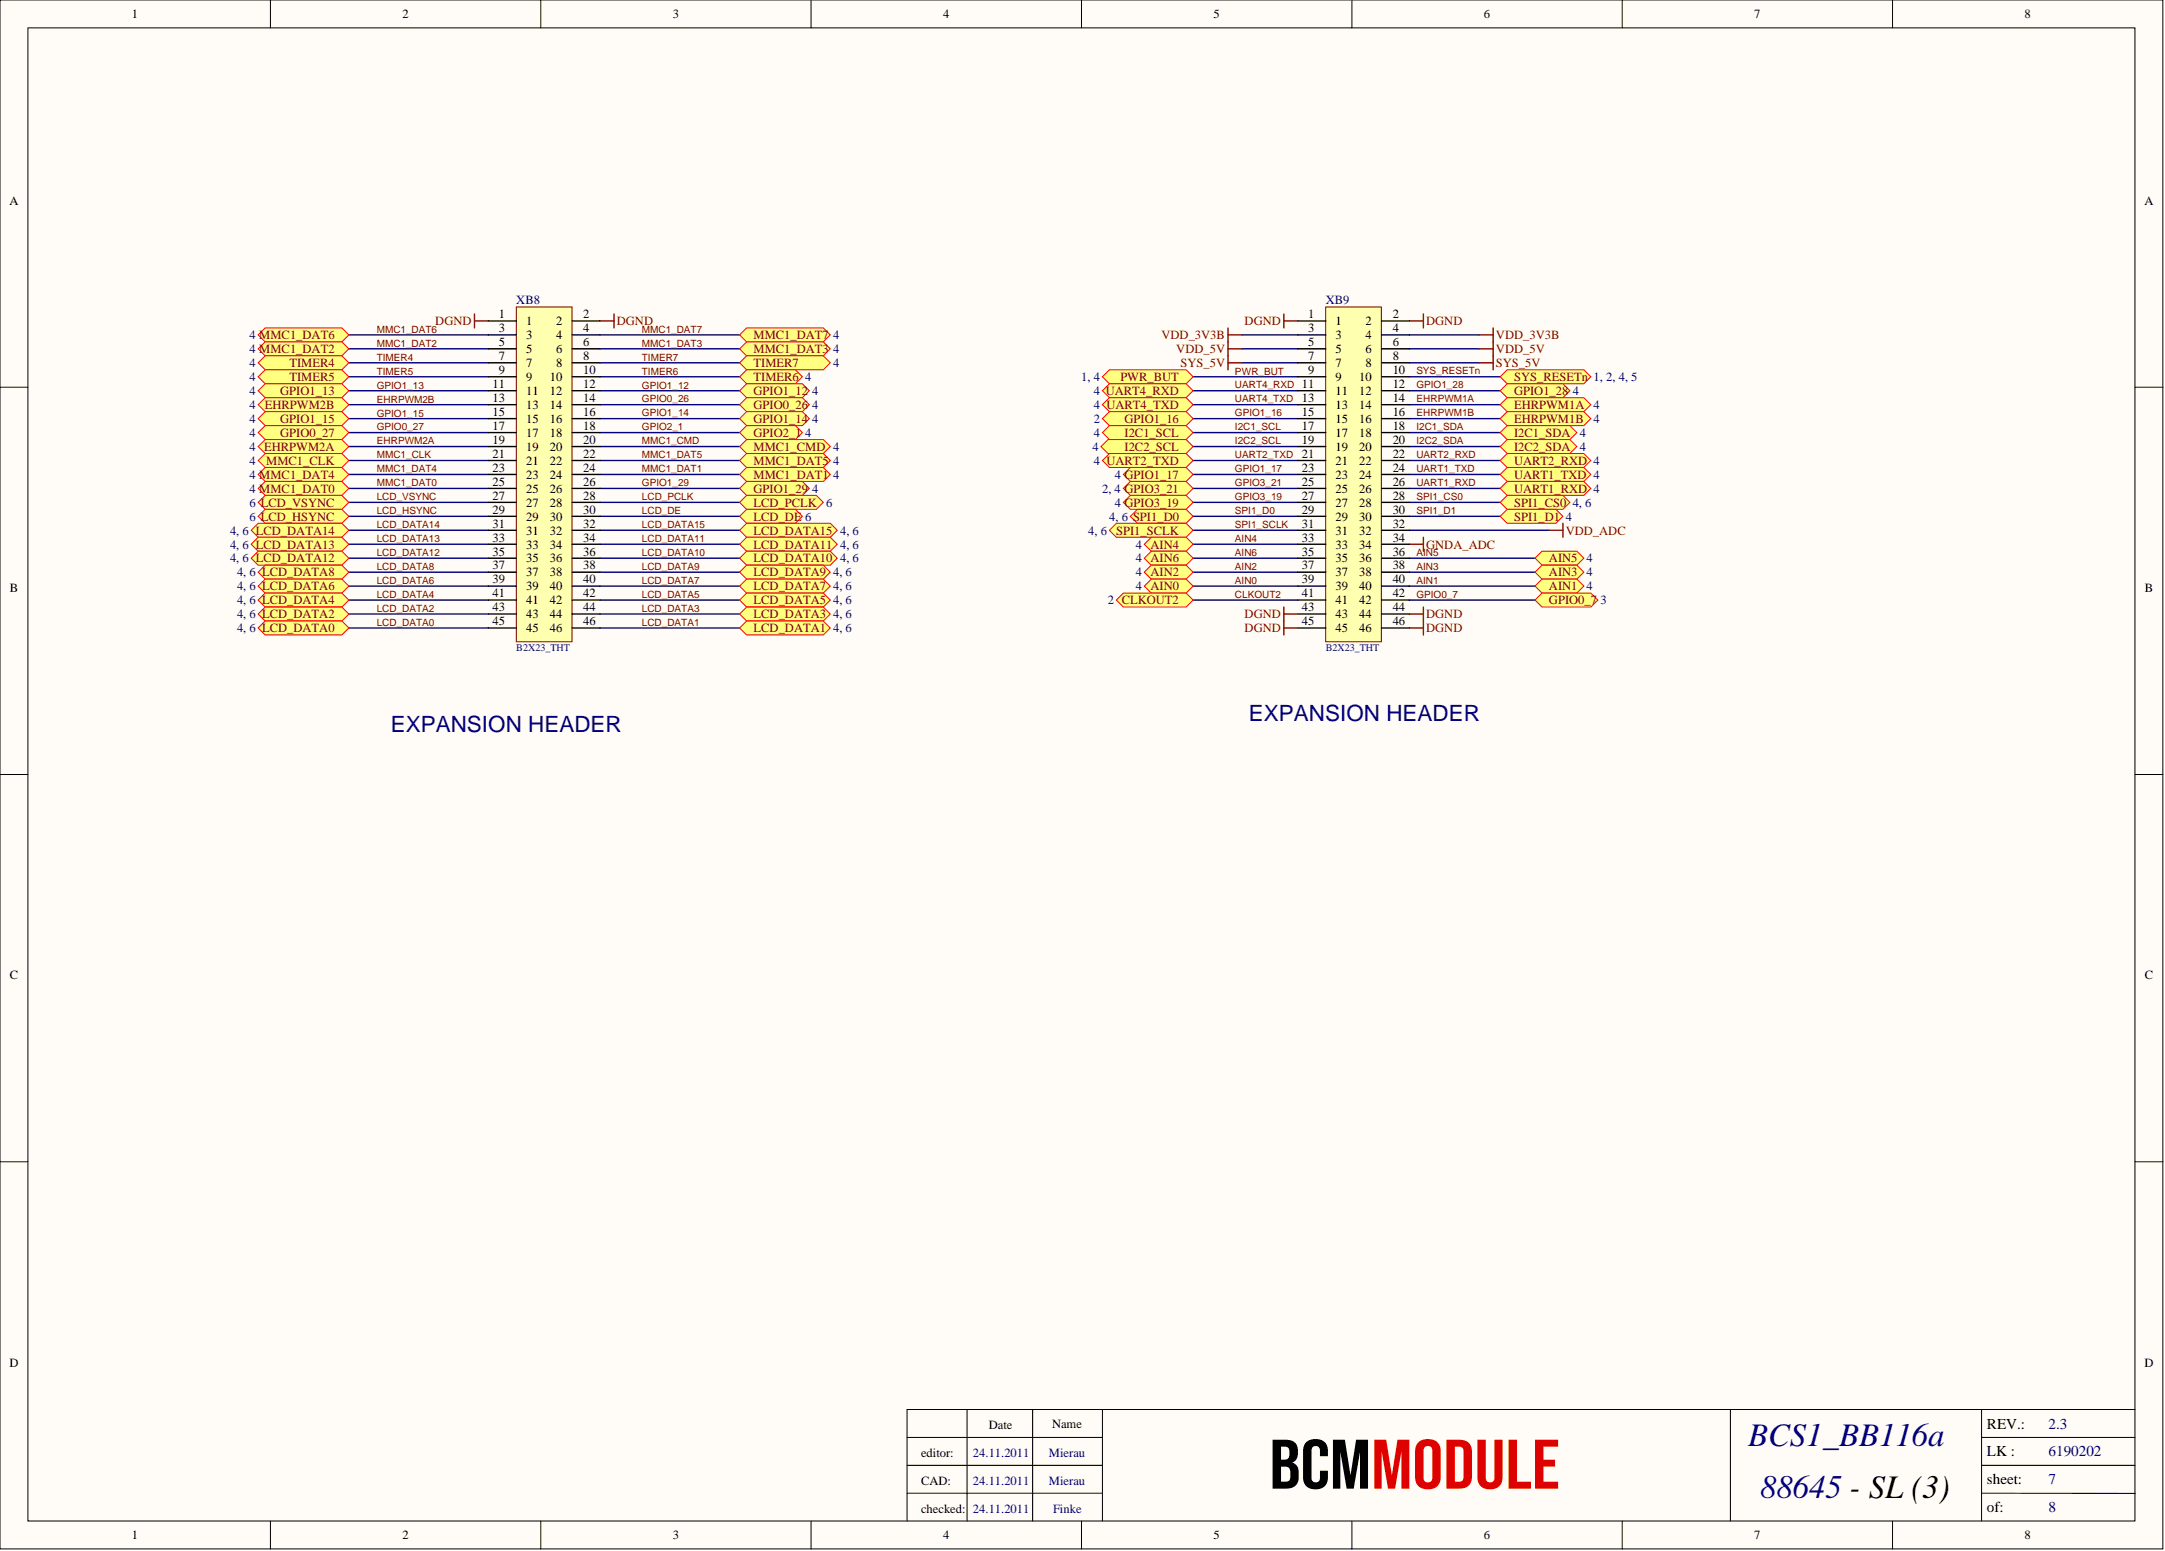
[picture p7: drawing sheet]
<svg xmlns="http://www.w3.org/2000/svg" width="393mm" height="282mm" viewBox="0 0 393 282" stroke-linecap="round" stroke-linejoin="round" font-family="sans-serif">
<g fill="#fffcf8" stroke="#000" stroke-width=".18">
<path d="M0 0h393v281.5h-393z"/>
<path d="M5.1 5.1h382.8v271.3h-382.8z"/>
</g>
<g fill="none" stroke="#000" stroke-width=".18">
<path d="M49.1 0v5.1M98.2 0v5.1M147.4 0v5.1M196.5 0v5.1M245.6 0v5.1M294.7 0v5.1M343.8 0v5.1M0 70.4h5.1M387.9 70.4h5.1M0 140.8h5.1M387.9 140.8h5.1M0 211.1h5.1"/>
<path d="M387.9 211.1h5.1M175.7 256.2v20.2M187.6 256.2v20.2M200.3 256.2v20.2M314.4 256.2v20.2M360 256.2v20.2M387.9 256.2h-223.1v20.2M49.1 276.4v5.1M98.2 276.4v5.1M147.4 276.4v5.1M164.8 271.4h35.5M164.8 261.2h35.5"/>
<path d="M164.8 266.3h35.5M196.5 276.4v5.1M245.6 276.4v5.1M294.7 276.4v5.1M343.8 276.4v5.1M360 271.4h28M360 261.2h27.9M360 266.3h27.9"/>
</g>
<g fill="none" stroke="#000080" stroke-width=".25">
<path d="M63.4 63.4h25.3M63.4 68.5h25.3M63.4 76.1h25.3M63.4 78.6h25.3M63.4 73.5h25.3M63.4 60.9h25.3M63.4 65.9h25.3M63.4 71h25.3M109 63.4h25.4M109 68.5h25.4M109 76.1h25.4M109 78.6h25.4"/>
<path d="M109 73.5h25.4M109 60.9h25.4M109 65.9h25.4M109 71h25.4M216.8 68.5h19M216.8 71h19M216.8 76.1h19M216.8 78.6h19M216.8 73.5h19M225.6 60.9h10.2M225.6 63.4h10.2M225.6 65.9h10.2"/>
<path d="M256.1 60.9h12.6M256.1 63.4h12.6M256.1 65.9h12.6M256.1 73.5h16.5M256.1 68.5h16.5M256.1 71h16.5M256.1 76.1h16.5M256.1 78.6h16.5M63.4 81.2h25.3M63.4 83.7h25.3M63.4 86.2h25.3M63.4 88.8h25.3"/>
<path d="M63.4 91.3h25.3M63.4 93.8h25.3M63.4 96.4h25.3M63.4 98.9h25.3M109 81.2h25.4M109 83.7h25.4M109 86.2h25.4M109 88.8h25.4M109 91.3h25.4M109 93.8h25.4M109 96.4h25.4M109 98.9h25.4"/>
<path d="M216.8 81.2h19M216.8 83.7h19M216.8 86.2h19M216.8 88.8h19M216.8 91.3h19M216.8 93.8h19M216.8 96.4h19M216.8 98.9h19M256.1 96.4h25.3M256.1 81.2h16.5M256.1 83.7h16.5M256.1 86.2h16.5"/>
<path d="M256.1 88.8h16.5M256.1 91.3h16.5M256.1 93.8h16.5M63.4 101.4h25.3M63.4 104h25.3M63.4 106.5h25.3M63.4 109.1h25.3M63.4 111.6h25.3M63.4 114.1h25.3M109 101.4h25.4M109 104h25.4M109 106.5h25.4"/>
<path d="M109 109.1h25.4M109 111.6h25.4M109 114.1h25.4M216.8 101.4h19M216.8 104h19M216.8 106.5h19M216.8 109.1h19M256.1 101.4h22.8M256.1 104h22.8M256.1 106.5h22.8M256.1 109.1h22.8"/>
</g>
<path d="M223.1 59.6v7.6M271.3 59.6v7.6M223.1 63.4h2.5M223.1 65.9h2.5M223.1 60.9h2.5M268.7 63.4h2.6M268.7 65.9h2.6M268.7 60.9h2.6M281.4 96.4h2.6M284 95.1v2.5" fill="none" stroke="#800000" stroke-width=".25"/>
<g fill="#ffff80" stroke="#f00" stroke-width=".18">
<path d="M48.2 59.6h13.9l1.3 1.3-1.3 1.2h-13.9l-1.3-1.2z" fill-rule="evenodd"/>
<path d="M48.2 62.1h13.9l1.3 1.3-1.3 1.3h-13.9l-1.3-1.3z" fill-rule="evenodd"/>
<path d="M48.2 64.7h13.9l1.3 1.2-1.3 1.3h-13.9l-1.3-1.3z" fill-rule="evenodd"/>
<path d="M48.2 67.2h13.9l1.3 1.3-1.3 1.2h-13.9l-1.3-1.2z" fill-rule="evenodd"/>
<path d="M48.2 69.7h13.9l1.3 1.3-1.3 1.3h-13.9l-1.3-1.3z" fill-rule="evenodd"/>
<path d="M48.2 72.3h13.9l1.3 1.2-1.3 1.3h-13.9l-1.3-1.3z" fill-rule="evenodd"/>
<path d="M48.2 74.8h13.9l1.3 1.3-1.3 1.2h-13.9l-1.3-1.2z" fill-rule="evenodd"/>
<path d="M48.2 77.3h13.9l1.3 1.3-1.3 1.3h-13.9l-1.3-1.3z" fill-rule="evenodd"/>
<path d="M48.2 79.9h13.9l1.3 1.3-1.3 1.2h-13.9l-1.3-1.2z" fill-rule="evenodd"/>
<path d="M48.2 82.4h13.9l1.3 1.3-1.3 1.3h-13.9l-1.3-1.3z" fill-rule="evenodd"/>
<path d="M48.2 85h13.9l1.3 1.2-1.3 1.3h-13.9l-1.3-1.3z" fill-rule="evenodd"/>
<path d="M48.2 87.5h13.9l1.3 1.3-1.3 1.2h-13.9l-1.3-1.2z" fill-rule="evenodd"/>
<path d="M48.2 90h13.9l1.3 1.3-1.3 1.3h-13.9l-1.3-1.3z" fill-rule="evenodd"/>
<path d="M48.2 92.6h13.9l1.3 1.2-1.3 1.3h-13.9l-1.3-1.3z" fill-rule="evenodd"/>
<path d="M46.9 95.1h15.2l1.3 1.3-1.3 1.2h-15.2l-1.3-1.2z" fill-rule="evenodd"/>
<path d="M46.9 97.6h15.2l1.3 1.3-1.3 1.3h-15.2l-1.3-1.3z" fill-rule="evenodd"/>
<path d="M46.9 100.2h15.2l1.3 1.2-1.3 1.3h-15.2l-1.3-1.3z" fill-rule="evenodd"/>
<path d="M48.2 102.7h13.9l1.3 1.3-1.3 1.2h-13.9l-1.3-1.2z" fill-rule="evenodd"/>
<path d="M48.2 105.2h13.9l1.3 1.3-1.3 1.3h-13.9l-1.3-1.3z" fill-rule="evenodd"/>
<path d="M48.2 107.8h13.9l1.3 1.3-1.3 1.2h-13.9l-1.3-1.2z" fill-rule="evenodd"/>
<path d="M48.2 110.3h13.9l1.3 1.3-1.3 1.3h-13.9l-1.3-1.3z" fill-rule="evenodd"/>
<path d="M48.2 112.9h13.9l1.3 1.2-1.3 1.3h-13.9l-1.3-1.3z" fill-rule="evenodd"/>
<path d="M135.6 59.6h14l1.3 1.3-1.3 1.2h-14l-1.2-1.2z" fill-rule="evenodd"/>
<path d="M135.6 62.1h14l1.3 1.3-1.3 1.3h-14l-1.2-1.3z" fill-rule="evenodd"/>
<path d="M135.6 64.7h14l1.3 1.2-1.3 1.3h-14l-1.2-1.3z" fill-rule="evenodd"/>
<path d="M135.6 67.2h8.9l1.3 1.3-1.3 1.2h-8.9l-1.2-1.2z" fill-rule="evenodd"/>
<path d="M135.6 69.7h10.2l1.3 1.3-1.3 1.3h-10.2l-1.2-1.3z" fill-rule="evenodd"/>
<path d="M135.6 72.3h10.2l1.3 1.2-1.3 1.3h-10.2l-1.2-1.3z" fill-rule="evenodd"/>
<path d="M135.6 74.8h10.2l1.3 1.3-1.3 1.2h-10.2l-1.2-1.2z" fill-rule="evenodd"/>
<path d="M135.6 77.3h8.9l1.3 1.3-1.3 1.3h-8.9l-1.2-1.3z" fill-rule="evenodd"/>
<path d="M135.6 79.9h14l1.3 1.3-1.3 1.2h-14l-1.2-1.2z" fill-rule="evenodd"/>
<path d="M135.6 82.4h14l1.3 1.3-1.3 1.3h-14l-1.2-1.3z" fill-rule="evenodd"/>
<path d="M135.6 85h14l1.3 1.2-1.3 1.3h-14l-1.2-1.3z" fill-rule="evenodd"/>
<path d="M135.6 87.5h10.2l1.3 1.3-1.3 1.2h-10.2l-1.2-1.2z" fill-rule="evenodd"/>
<path d="M135.6 90h12.7l1.3 1.3-1.3 1.3h-12.7l-1.2-1.3z" fill-rule="evenodd"/>
<path d="M135.6 92.6h8.9l1.3 1.2-1.3 1.3h-8.9l-1.2-1.3z" fill-rule="evenodd"/>
<path d="M135.6 95.1h15.3l1.2 1.3-1.2 1.2h-15.3l-1.2-1.2z" fill-rule="evenodd"/>
<path d="M135.6 97.6h15.3l1.2 1.3-1.2 1.3h-15.3l-1.2-1.3z" fill-rule="evenodd"/>
<path d="M135.6 100.2h15.3l1.2 1.2-1.2 1.3h-15.3l-1.2-1.3z" fill-rule="evenodd"/>
<path d="M135.6 102.7h14l1.3 1.3-1.3 1.2h-14l-1.2-1.2z" fill-rule="evenodd"/>
<path d="M135.6 105.2h14l1.3 1.3-1.3 1.3h-14l-1.2-1.3z" fill-rule="evenodd"/>
<path d="M135.6 107.8h14l1.3 1.3-1.3 1.2h-14l-1.2-1.2z" fill-rule="evenodd"/>
<path d="M135.6 110.3h14l1.3 1.3-1.3 1.3h-14l-1.2-1.3z" fill-rule="evenodd"/>
<path d="M135.6 112.9h14l1.3 1.2-1.3 1.3h-14l-1.2-1.3z" fill-rule="evenodd"/>
<path d="M201.6 67.2h13.9l1.3 1.3-1.3 1.2h-13.9l-1.3-1.2z" fill-rule="evenodd"/>
<path d="M201.6 69.7h13.9l1.3 1.3-1.3 1.3h-13.9l-1.3-1.3z" fill-rule="evenodd"/>
<path d="M201.6 72.3h13.9l1.3 1.2-1.3 1.3h-13.9l-1.3-1.3z" fill-rule="evenodd"/>
<path d="M201.6 74.8h13.9l1.3 1.3-1.3 1.2h-13.9l-1.3-1.2z" fill-rule="evenodd"/>
<path d="M201.6 77.3h13.9l1.3 1.3-1.3 1.3h-13.9l-1.3-1.3z" fill-rule="evenodd"/>
<path d="M201.3 79.9h14.2l1.3 1.3-1.3 1.2h-14.2l-1.3-1.2z" fill-rule="evenodd"/>
<path d="M201.6 82.4h13.9l1.3 1.3-1.3 1.3h-13.9l-1.3-1.3z" fill-rule="evenodd"/>
<path d="M205.4 85h10.1l1.3 1.2-1.3 1.3h-10.1l-1.3-1.3z" fill-rule="evenodd"/>
<path d="M205.4 87.5h10.1l1.3 1.3-1.3 1.2h-10.1l-1.3-1.2z" fill-rule="evenodd"/>
<path d="M205.4 90h10.1l1.3 1.3-1.3 1.3h-10.1l-1.3-1.3z" fill-rule="evenodd"/>
<path d="M206.6 92.6h8.9l1.3 1.2-1.3 1.3h-8.9l-1.2-1.3z" fill-rule="evenodd"/>
<path d="M202.8 95.1h12.7l1.3 1.3-1.3 1.2h-12.7l-1.2-1.2z" fill-rule="evenodd"/>
<path d="M209.2 97.6h6.3l1.3 1.3-1.3 1.3h-6.3l-1.3-1.3z" fill-rule="evenodd"/>
<path d="M209.2 100.2h6.3l1.3 1.2-1.3 1.3h-6.3l-1.3-1.3z" fill-rule="evenodd"/>
<path d="M209.2 102.7h6.3l1.3 1.3-1.3 1.2h-6.3l-1.3-1.2z" fill-rule="evenodd"/>
<path d="M209.2 105.2h6.3l1.3 1.3-1.3 1.3h-6.3l-1.3-1.3z" fill-rule="evenodd"/>
<path d="M204.1 107.8h11.4l1.3 1.3-1.3 1.2h-11.4l-1.3-1.2z" fill-rule="evenodd"/>
<path d="M273.8 67.2h14l1.2 1.3-1.2 1.2h-14l-1.2-1.2z" fill-rule="evenodd"/>
<path d="M273.8 69.7h10.2l1.2 1.3-1.2 1.3h-10.2l-1.2-1.3z" fill-rule="evenodd"/>
<path d="M273.8 72.3h14l1.2 1.2-1.2 1.3h-14l-1.2-1.3z" fill-rule="evenodd"/>
<path d="M273.8 74.8h14l1.2 1.3-1.2 1.2h-14l-1.2-1.2z" fill-rule="evenodd"/>
<path d="M273.8 77.3h11.4l1.3 1.3-1.3 1.3h-11.4l-1.2-1.3z" fill-rule="evenodd"/>
<path d="M273.8 79.9h11.4l1.3 1.3-1.3 1.2h-11.4l-1.2-1.2z" fill-rule="evenodd"/>
<path d="M273.8 82.4h14l1.2 1.3-1.2 1.3h-14l-1.2-1.3z" fill-rule="evenodd"/>
<path d="M273.8 85h14l1.2 1.2-1.2 1.3h-14l-1.2-1.3z" fill-rule="evenodd"/>
<path d="M273.8 87.5h14l1.2 1.3-1.2 1.2h-14l-1.2-1.2z" fill-rule="evenodd"/>
<path d="M273.8 90h10.2l1.2 1.3-1.2 1.3h-10.2l-1.2-1.3z" fill-rule="evenodd"/>
<path d="M273.8 92.6h8.9l1.3 1.2-1.3 1.3h-8.9l-1.2-1.3z" fill-rule="evenodd"/>
<path d="M280.2 100.2h6.3l1.3 1.2-1.3 1.3h-6.3l-1.3-1.3z" fill-rule="evenodd"/>
<path d="M280.2 102.7h6.3l1.3 1.3-1.3 1.2h-6.3l-1.3-1.2z" fill-rule="evenodd"/>
<path d="M280.2 105.2h6.3l1.3 1.3-1.3 1.3h-6.3l-1.3-1.3z" fill-rule="evenodd"/>
<path d="M280.2 107.8h8.8l1.3 1.3-1.3 1.2h-8.8l-1.3-1.2z" fill-rule="evenodd"/>
</g>
<g fill="none" stroke="#800000" stroke-width=".25">
<path d="M86.2 58.3h2.5M86.2 57.1v2.5M109 58.3h2.6M111.6 57.1v2.5M233.3 58.3h2.5M233.3 57.1v2.5M256.1 58.3h2.5M258.6 57.1v2.5M256.1 98.9h2.5M258.6 97.6v2.6M233.3 111.6h2.5M233.3 114.1h2.5"/>
<path d="M233.3 110.3v5.1M256.1 111.6h2.5M256.1 114.1h2.5M258.6 110.3v5.1"/>
</g>
<path d="M93.8 55.8h10.1v60.8h-10.1z" fill="#ffffb0" stroke="#800000" stroke-width=".18"/>
<g fill="none" stroke="#000" stroke-width=".25">
<path d="M88.7 58.3h5.1M103.9 58.3h5.1M88.7 60.9h5.1M88.7 63.4h5.1M88.7 65.9h5.1M88.7 68.5h5.1M88.7 71h5.1M88.7 73.5h5.1M88.7 76.1h5.1M88.7 78.6h5.1M103.9 60.9h5.1M103.9 63.4h5.1"/>
<path d="M103.9 65.9h5.1M103.9 68.5h5.1M103.9 71h5.1M103.9 73.5h5.1M103.9 76.1h5.1M103.9 78.6h5.1M88.7 81.2h5.1M88.7 83.7h5.1M88.7 86.2h5.1M88.7 88.8h5.1M88.7 91.3h5.1M88.7 93.8h5.1"/>
<path d="M88.7 96.4h5.1M88.7 98.9h5.1M103.9 81.2h5.1M103.9 83.7h5.1M103.9 86.2h5.1M103.9 88.8h5.1M103.9 91.3h5.1M103.9 93.8h5.1M103.9 96.4h5.1M103.9 98.9h5.1M88.7 101.4h5.1M88.7 104h5.1"/>
<path d="M88.7 106.5h5.1M88.7 109.1h5.1M88.7 111.6h5.1M88.7 114.1h5.1M103.9 101.4h5.1M103.9 104h5.1M103.9 106.5h5.1M103.9 109.1h5.1M103.9 111.6h5.1M103.9 114.1h5.1"/>
</g>
<path d="M240.9 55.8h10.1v60.8h-10.1z" fill="#ffffb0" stroke="#800000" stroke-width=".18"/>
<g fill="none" stroke="#000" stroke-width=".25">
<path d="M235.8 58.3h5.1M251 58.3h5.1M235.8 60.9h5.1M235.8 63.4h5.1M235.8 65.9h5.1M235.8 68.5h5.1M235.8 71h5.1M235.8 73.5h5.1M235.8 76.1h5.1M235.8 78.6h5.1M251 60.9h5.1M251 63.4h5.1"/>
<path d="M251 65.9h5.1M251 68.5h5.1M251 71h5.1M251 73.5h5.1M251 76.1h5.1M251 78.6h5.1M235.8 81.2h5.1M235.8 83.7h5.1M235.8 86.2h5.1M235.8 88.8h5.1M235.8 91.3h5.1M235.8 93.8h5.1"/>
<path d="M235.8 96.4h5.1M235.8 98.9h5.1M251 81.2h5.1M251 83.7h5.1M251 86.2h5.1M251 88.8h5.1M251 91.3h5.1M251 93.8h5.1M251 96.4h5.1M251 98.9h5.1M235.8 101.4h5.1M235.8 104h5.1"/>
<path d="M235.8 106.5h5.1M235.8 109.1h5.1M235.8 111.6h5.1M235.8 114.1h5.1M251 101.4h5.1M251 104h5.1M251 106.5h5.1M251 109.1h5.1M251 111.6h5.1M251 114.1h5.1"/>
</g>
<text font-size="12.7" x="230.6" y="270.5">BCMMODULE</text>
<g font-size="6" fill="#000080">
<text x="317.6" y="262.7">BCS1_BB116a</text>
<text x="319.8" y="272.3">88645 - SL (3)</text>
</g>
<g font-size="4.1" fill="#000080">
<text x="226.9" y="131">EXPANSION HEADER</text>
<text x="71" y="133">EXPANSION HEADER</text>
</g>
<g font-size="2.7">
<text x="361" y="259.6">REV.:</text>
<text x="361" y="269.8">sheet:</text>
<text x="361" y="264.7">LK :</text>
<text x="361" y="274.8">of:</text>
</g>
<g font-size="2.7" fill="#000080">
<text x="372.2" y="259.6">2.3</text>
<text x="372.2" y="269.8">7</text>
<text x="372.2" y="264.7">6190202</text>
<text x="372.2" y="274.8">8</text>
</g>
<g font-size="2.3">
<text x="24" y="3.3">1</text>
<text x="73.1" y="3.3">2</text>
<text x="122.2" y="3.3">3</text>
<text x="171.3" y="3.3">4</text>
<text x="220.5" y="3.3">5</text>
<text x="269.6" y="3.3">6</text>
<text x="318.7" y="3.3">7</text>
<text x="367.8" y="3.3">8</text>
<text x="1.7" y="37.2">A</text>
<text x="389.6" y="37.2">A</text>
<text x="90.6" y="57.8">1</text>
<text x="95.6" y="59.1">1</text>
<text x="101" y="59.1">2</text>
<text x="106" y="57.8">2</text>
<text x="237.7" y="57.8">1</text>
<text x="242.6" y="59.1">1</text>
<text x="248.1" y="59.1">2</text>
<text x="253" y="57.8">2</text>
<text x="90.6" y="60.4">3</text>
<text x="90.6" y="62.9">5</text>
<text x="90.6" y="65.4">7</text>
<text x="95.6" y="61.6">3</text>
<text x="95.6" y="64.2">5</text>
<text x="101" y="61.6">4</text>
<text x="101" y="64.2">6</text>
<text x="106" y="60.4">4</text>
<text x="106" y="62.9">6</text>
<text x="106" y="65.4">8</text>
<text x="237.7" y="60.4">3</text>
<text x="237.7" y="62.9">5</text>
<text x="237.7" y="65.4">7</text>
<text x="242.6" y="61.6">3</text>
<text x="242.6" y="64.2">5</text>
<text x="248.1" y="61.6">4</text>
<text x="248.1" y="64.2">6</text>
<text x="253" y="60.4">4</text>
<text x="253" y="62.9">6</text>
<text x="253" y="65.4">8</text>
<text x="89.5" y="70.5">11</text>
<text x="90.6" y="68">9</text>
<text x="95.6" y="66.7">7</text>
<text x="95.6" y="69.3">9</text>
<text x="95.6" y="71.8">11</text>
<text x="99.9" y="69.3">10</text>
<text x="99.9" y="71.8">12</text>
<text x="101" y="66.7">8</text>
<text x="106" y="68">10</text>
<text x="106" y="70.5">12</text>
<text x="236.6" y="70.5">11</text>
<text x="237.7" y="68">9</text>
<text x="242.6" y="66.7">7</text>
<text x="242.6" y="69.3">9</text>
<text x="242.6" y="71.8">11</text>
<text x="246.9" y="69.3">10</text>
<text x="246.9" y="71.8">12</text>
<text x="248.1" y="66.7">8</text>
<text x="253" y="68">10</text>
<text x="253" y="70.5">12</text>
<text x="89.5" y="73.1">13</text>
<text x="89.5" y="75.6">15</text>
<text x="95.6" y="74.3">13</text>
<text x="95.6" y="76.9">15</text>
<text x="99.9" y="74.3">14</text>
<text x="99.9" y="76.9">16</text>
<text x="106" y="73.1">14</text>
<text x="106" y="75.6">16</text>
<text x="236.6" y="73.1">13</text>
<text x="236.6" y="75.6">15</text>
<text x="242.6" y="74.3">13</text>
<text x="242.6" y="76.9">15</text>
<text x="246.9" y="74.3">14</text>
<text x="246.9" y="76.9">16</text>
<text x="253" y="73.1">14</text>
<text x="253" y="75.6">16</text>
<text x="89.5" y="78.1">17</text>
<text x="89.5" y="80.7">19</text>
<text x="89.5" y="83.2">21</text>
<text x="95.6" y="79.4">17</text>
<text x="95.6" y="81.9">19</text>
<text x="99.9" y="79.4">18</text>
<text x="99.9" y="81.9">20</text>
<text x="106" y="78.1">18</text>
<text x="106" y="80.7">20</text>
<text x="106" y="83.2">22</text>
<text x="236.6" y="78.1">17</text>
<text x="236.6" y="80.7">19</text>
<text x="236.6" y="83.2">21</text>
<text x="242.6" y="79.4">17</text>
<text x="242.6" y="81.9">19</text>
<text x="246.9" y="79.4">18</text>
<text x="246.9" y="81.9">20</text>
<text x="253" y="78.1">18</text>
<text x="253" y="80.7">20</text>
<text x="253" y="83.2">22</text>
<text x="89.5" y="85.7">23</text>
<text x="89.5" y="88.3">25</text>
<text x="95.6" y="84.5">21</text>
<text x="95.6" y="87">23</text>
<text x="95.6" y="89.5">25</text>
<text x="99.9" y="84.5">22</text>
<text x="99.9" y="87">24</text>
<text x="99.9" y="89.5">26</text>
<text x="106" y="85.7">24</text>
<text x="106" y="88.3">26</text>
<text x="236.6" y="85.7">23</text>
<text x="236.6" y="88.3">25</text>
<text x="242.6" y="84.5">21</text>
<text x="242.6" y="87">23</text>
<text x="242.6" y="89.5">25</text>
<text x="246.9" y="84.5">22</text>
<text x="246.9" y="87">24</text>
<text x="246.9" y="89.5">26</text>
<text x="253" y="85.7">24</text>
<text x="253" y="88.3">26</text>
<text x="89.5" y="90.8">27</text>
<text x="89.5" y="93.3">29</text>
<text x="89.5" y="95.9">31</text>
<text x="95.6" y="92.1">27</text>
<text x="95.6" y="94.6">29</text>
<text x="99.9" y="92.1">28</text>
<text x="99.9" y="94.6">30</text>
<text x="106" y="90.8">28</text>
<text x="106" y="93.3">30</text>
<text x="106" y="95.9">32</text>
<text x="236.6" y="90.8">27</text>
<text x="236.6" y="93.3">29</text>
<text x="236.6" y="95.9">31</text>
<text x="242.6" y="92.1">27</text>
<text x="242.6" y="94.6">29</text>
<text x="246.9" y="92.1">28</text>
<text x="246.9" y="94.6">30</text>
<text x="253" y="90.8">28</text>
<text x="253" y="93.3">30</text>
<text x="253" y="95.9">32</text>
<text x="89.5" y="98.4">33</text>
<text x="89.5" y="101">35</text>
<text x="95.6" y="97.2">31</text>
<text x="95.6" y="99.7">33</text>
<text x="99.9" y="97.2">32</text>
<text x="99.9" y="99.7">34</text>
<text x="106" y="98.4">34</text>
<text x="106" y="101">36</text>
<text x="236.6" y="98.4">33</text>
<text x="236.6" y="101">35</text>
<text x="242.6" y="97.2">31</text>
<text x="242.6" y="99.7">33</text>
<text x="246.9" y="97.2">32</text>
<text x="246.9" y="99.7">34</text>
<text x="253" y="98.4">34</text>
<text x="253" y="101">36</text>
<text x="1.8" y="107.6">B</text>
<text x="89.5" y="103.5">37</text>
<text x="89.5" y="106">39</text>
<text x="95.6" y="102.2">35</text>
<text x="95.6" y="104.8">37</text>
<text x="95.6" y="107.3">39</text>
<text x="99.9" y="102.2">36</text>
<text x="99.9" y="104.8">38</text>
<text x="99.9" y="107.3">40</text>
<text x="106" y="103.5">38</text>
<text x="106" y="106">40</text>
<text x="236.6" y="103.5">37</text>
<text x="236.6" y="106">39</text>
<text x="242.6" y="102.2">35</text>
<text x="242.6" y="104.8">37</text>
<text x="242.6" y="107.3">39</text>
<text x="246.9" y="102.2">36</text>
<text x="246.9" y="104.8">38</text>
<text x="246.9" y="107.3">40</text>
<text x="253" y="103.5">38</text>
<text x="253" y="106">40</text>
<text x="389.7" y="107.6">B</text>
<text x="89.5" y="108.6">41</text>
<text x="89.5" y="111.1">43</text>
<text x="89.5" y="113.6">45</text>
<text x="95.6" y="109.8">41</text>
<text x="95.6" y="112.4">43</text>
<text x="99.9" y="109.8">42</text>
<text x="99.9" y="112.4">44</text>
<text x="106" y="108.6">42</text>
<text x="106" y="111.1">44</text>
<text x="106" y="113.6">46</text>
<text x="236.6" y="108.6">41</text>
<text x="236.6" y="111.1">43</text>
<text x="236.6" y="113.6">45</text>
<text x="242.6" y="109.8">41</text>
<text x="242.6" y="112.4">43</text>
<text x="246.9" y="109.8">42</text>
<text x="246.9" y="112.4">44</text>
<text x="253" y="108.6">42</text>
<text x="253" y="111.1">44</text>
<text x="253" y="113.6">46</text>
<text x="95.6" y="114.9">45</text>
<text x="99.9" y="114.9">46</text>
<text x="242.6" y="114.9">45</text>
<text x="246.9" y="114.9">46</text>
<text x="1.8" y="178">C</text>
<text x="389.7" y="178">C</text>
<text x="1.7" y="248.4">D</text>
<text x="389.6" y="248.4">D</text>
<text x="179.7" y="259.7">Date</text>
<text x="191.1" y="259.5">Name</text>
<text x="167.3" y="264.8">editor:</text>
<text x="167.3" y="269.9">CAD:</text>
<text x="167.3" y="274.9">checked:</text>
<text x="24" y="279.8">1</text>
<text x="73.1" y="279.8">2</text>
<text x="122.2" y="279.8">3</text>
<text x="171.3" y="279.8">4</text>
<text x="220.5" y="279.8">5</text>
<text x="269.6" y="279.8">6</text>
<text x="318.7" y="279.8">7</text>
<text x="367.8" y="279.8">8</text>
</g>
<g font-size="2.3" fill="#800000">
<text x="79.1" y="59.1">DGND</text>
<text x="112.1" y="59.1">DGND</text>
<text x="226.1" y="59.1">DGND</text>
<text x="259.1" y="59.1">DGND</text>
<text x="136.9" y="61.6">MMC1_DAT7</text>
<text x="136.9" y="64.2">MMC1_DAT3</text>
<text x="211" y="61.6">VDD_3V3B</text>
<text x="213.7" y="64.2">VDD_5V</text>
<text x="271.8" y="64.2">VDD_5V</text>
<text x="271.8" y="61.6">VDD_3V3B</text>
<text x="50.9" y="71.8">GPIO1_13</text>
<text x="52.6" y="66.7">TIMER4</text>
<text x="52.6" y="69.3">TIMER5</text>
<text x="136.9" y="66.7">TIMER7</text>
<text x="136.9" y="69.3">TIMER6</text>
<text x="136.9" y="71.8">GPIO1_12</text>
<text x="203.5" y="69.3">PWR_BUT</text>
<text x="214.5" y="66.7">SYS_5V</text>
<text x="271.8" y="66.7">SYS_5V</text>
<text x="275.1" y="69.3">SYS_RESETn 1, 2, 4, 5</text>
<text x="275.1" y="71.8">GPIO1_28</text>
<text x="48.1" y="74.3">EHRPWM2B</text>
<text x="50.9" y="76.9">GPIO1_15</text>
<text x="136.9" y="74.3">GPIO0_26</text>
<text x="136.9" y="76.9">GPIO1_14</text>
<text x="204.3" y="76.9">GPIO1_16</text>
<text x="275.1" y="74.3">EHRPWM1A</text>
<text x="275.1" y="76.9">EHRPWM1B</text>
<text x="50.9" y="79.4">GPIO0_27</text>
<text x="136.9" y="79.4">GPIO2_1</text>
<text x="136.9" y="81.9">MMC1_CMD 4</text>
<text x="204.3" y="79.4">I2C1_SCL</text>
<text x="204.3" y="81.9">I2C2_SCL</text>
<text x="275.1" y="79.4">I2C1_SDA</text>
<text x="275.1" y="81.9">I2C2_SDA</text>
<text x="48.4" y="84.5">MMC1_CLK</text>
<text x="136.9" y="84.5">MMC1_DAT5</text>
<text x="136.9" y="87">MMC1_DAT1</text>
<text x="136.9" y="89.5">GPIO1_29</text>
<text x="275.1" y="84.5">UART2_RXD 4</text>
<text x="275.1" y="87">UART1_TXD 4</text>
<text x="275.1" y="89.5">UART1_RXD 4</text>
<text x="136.9" y="92.1">LCD_PCLK</text>
<text x="136.9" y="94.6">LCD_DE 6</text>
<text x="275.1" y="92.1">SPI1_CS0</text>
<text x="275.1" y="94.6">SPI1_D1</text>
<text x="136.9" y="97.2">LCD_DATA15</text>
<text x="136.9" y="99.7">LCD_DATA11</text>
<text x="202.8" y="97.2">SPI1_SCLK</text>
<text x="259.1" y="99.7">GNDA_ADC</text>
<text x="284.5" y="97.2">VDD_ADC</text>
<text x="136.9" y="102.2">LCD_DATA10</text>
<text x="136.9" y="104.8">LCD_DATA9</text>
<text x="136.9" y="107.3">LCD_DATA7</text>
<text x="281.4" y="102.2">AIN5</text>
<text x="281.4" y="104.8">AIN3</text>
<text x="281.4" y="107.3">AIN1</text>
<text x="136.9" y="109.8">LCD_DATA5</text>
<text x="136.9" y="112.4">LCD_DATA3</text>
<text x="226.1" y="112.4">DGND</text>
<text x="259.1" y="112.4">DGND</text>
<text x="281.4" y="109.8">GPIO0_7</text>
<text x="136.9" y="114.9">LCD_DATA1</text>
<text x="226.1" y="114.9">DGND</text>
<text x="259.1" y="114.9">DGND</text>
</g>
<g font-size="2.3" fill="#000080">
<text x="93.8" y="55.3">XB8</text>
<text x="240.9" y="55.3">XB9</text>
<text x="45.3" y="61.6">4 MMC1_DAT6</text>
<text x="45.3" y="64.2">4 MMC1_DAT2</text>
<text x="151.4" y="61.6">4</text>
<text x="151.4" y="64.2">4</text>
<text x="45.3" y="66.7">4</text>
<text x="45.3" y="69.3">4</text>
<text x="45.3" y="71.8">4</text>
<text x="146.3" y="69.3">4</text>
<text x="147.6" y="71.8">4</text>
<text x="151.4" y="66.7">4</text>
<text x="196.4" y="69.3">1, 4</text>
<text x="198.7" y="71.8">4 UART4_RXD</text>
<text x="285.7" y="71.8">4</text>
<text x="45.3" y="74.3">4</text>
<text x="45.3" y="76.9">4</text>
<text x="147.6" y="74.3">4</text>
<text x="147.6" y="76.9">4</text>
<text x="198.7" y="74.3">4 UART4_TXD</text>
<text x="198.8" y="76.9">2</text>
<text x="289.5" y="74.3">4</text>
<text x="289.5" y="76.9">4</text>
<text x="45.3" y="81.9">4 EHRPWM2A</text>
<text x="45.3" y="79.4">4</text>
<text x="146.3" y="79.4">4</text>
<text x="198.5" y="81.9">4</text>
<text x="198.7" y="79.4">4</text>
<text x="287" y="79.4">4</text>
<text x="287" y="81.9">4</text>
<text x="45.3" y="84.5">4</text>
<text x="45.3" y="87">4 MMC1_DAT4</text>
<text x="45.3" y="89.5">4 MMC1_DAT0</text>
<text x="147.6" y="89.5">4</text>
<text x="151.4" y="84.5">4</text>
<text x="151.4" y="87">4</text>
<text x="198.7" y="84.5">4 UART2_TXD</text>
<text x="200.2" y="89.5">2, 4 GPIO3_21</text>
<text x="202.5" y="87">4 GPIO1_17</text>
<text x="45.3" y="92.1">6 LCD_VSYNC</text>
<text x="45.3" y="94.6">6 LCD_HSYNC</text>
<text x="150.1" y="92.1">6</text>
<text x="201.5" y="94.6">4, 6 SPI1_D0</text>
<text x="202.5" y="92.1">4 GPIO3_19</text>
<text x="284.5" y="94.6">4</text>
<text x="285.7" y="92.1">4, 6</text>
<text x="41.8" y="97.2">4, 6 LCD_DATA14</text>
<text x="41.8" y="99.7">4, 6 LCD_DATA13</text>
<text x="152.6" y="97.2">4, 6</text>
<text x="152.6" y="99.7">4, 6</text>
<text x="197.7" y="97.2">4, 6</text>
<text x="206.3" y="99.7">4 AIN4</text>
<text x="41.8" y="102.2">4, 6 LCD_DATA12</text>
<text x="43.1" y="104.8">4, 6 LCD_DATA8</text>
<text x="43.1" y="107.3">4, 6 LCD_DATA6</text>
<text x="151.4" y="104.8">4, 6</text>
<text x="151.4" y="107.3">4, 6</text>
<text x="152.6" y="102.2">4, 6</text>
<text x="206.3" y="102.2">4 AIN6</text>
<text x="206.3" y="104.8">4 AIN2</text>
<text x="206.3" y="107.3">4 AIN0</text>
<text x="288.3" y="102.2">4</text>
<text x="288.3" y="104.8">4</text>
<text x="288.3" y="107.3">4</text>
<text x="43.1" y="109.8">4, 6 LCD_DATA4</text>
<text x="43.1" y="112.4">4, 6 LCD_DATA2</text>
<text x="151.4" y="109.8">4, 6</text>
<text x="151.4" y="112.4">4, 6</text>
<text x="201.3" y="109.8">2 CLKOUT2</text>
<text x="290.8" y="109.8">3</text>
<text x="43.1" y="114.9">4, 6 LCD_DATA0</text>
<text x="151.4" y="114.9">4, 6</text>
<text x="176.8" y="264.8">24.11.2011</text>
<text x="176.8" y="269.9">24.11.2011</text>
<text x="190.6" y="264.8">Mierau</text>
<text x="190.6" y="269.9">Mierau</text>
<text x="176.8" y="274.9">24.11.2011</text>
<text x="191.3" y="274.9">Finke</text>
</g>
<g font-size="1.8" fill="#790000">
<text x="68.5" y="60.5">MMC1_DAT6</text>
<text x="68.5" y="63">MMC1_DAT2</text>
<text x="68.5" y="65.6">TIMER4</text>
<text x="116.6" y="60.5">MMC1_DAT7</text>
<text x="116.6" y="63">MMC1_DAT3</text>
<text x="116.6" y="65.5">TIMER7</text>
<text x="68.5" y="68.1">TIMER5</text>
<text x="68.5" y="70.6">GPIO1_13</text>
<text x="116.6" y="68.1">TIMER6</text>
<text x="116.6" y="70.6">GPIO1_12</text>
<text x="224.4" y="68.1">PWR_BUT</text>
<text x="224.4" y="70.6">UART4_RXD</text>
<text x="257.3" y="68.1">SYS_RESETn</text>
<text x="257.3" y="70.6">GPIO1_28</text>
<text x="68.5" y="73.2">EHRPWM2B</text>
<text x="68.5" y="75.7">GPIO1_15</text>
<text x="116.6" y="73.1">GPIO0_26</text>
<text x="116.6" y="75.7">GPIO1_14</text>
<text x="224.4" y="73.1">UART4_TXD</text>
<text x="224.4" y="75.7">GPIO1_16</text>
<text x="257.3" y="73.1">EHRPWM1A</text>
<text x="257.3" y="75.7">EHRPWM1B</text>
<text x="68.5" y="78.2">GPIO0_27</text>
<text x="68.5" y="80.8">EHRPWM2A</text>
<text x="68.5" y="83.3">MMC1_CLK</text>
<text x="116.6" y="78.2">GPIO2_1</text>
<text x="116.6" y="80.8">MMC1_CMD</text>
<text x="116.6" y="83.3">MMC1_DAT5</text>
<text x="224.4" y="78.2">I2C1_SCL</text>
<text x="224.4" y="80.7">I2C2_SCL</text>
<text x="224.4" y="83.3">UART2_TXD</text>
<text x="257.3" y="78.2">I2C1_SDA</text>
<text x="257.3" y="80.7">I2C2_SDA</text>
<text x="257.3" y="83.3">UART2_RXD</text>
<text x="68.5" y="85.8">MMC1_DAT4</text>
<text x="68.5" y="88.4">MMC1_DAT0</text>
<text x="116.6" y="85.8">MMC1_DAT1</text>
<text x="116.6" y="88.4">GPIO1_29</text>
<text x="224.4" y="85.8">GPIO1_17</text>
<text x="224.4" y="88.3">GPIO3_21</text>
<text x="257.3" y="85.8">UART1_TXD</text>
<text x="257.3" y="88.3">UART1_RXD</text>
<text x="68.5" y="90.9">LCD_VSYNC</text>
<text x="68.5" y="93.4">LCD_HSYNC</text>
<text x="68.5" y="96">LCD_DATA14</text>
<text x="116.6" y="90.9">LCD_PCLK</text>
<text x="116.6" y="93.4">LCD_DE</text>
<text x="116.6" y="96">LCD_DATA15</text>
<text x="224.4" y="90.9">GPIO3_19</text>
<text x="224.4" y="93.4">SPI1_D0</text>
<text x="224.4" y="96">SPI1_SCLK</text>
<text x="257.3" y="90.9">SPI1_CS0</text>
<text x="257.3" y="93.4">SPI1_D1</text>
<text x="68.5" y="98.5">LCD_DATA13</text>
<text x="68.5" y="101.1">LCD_DATA12</text>
<text x="116.6" y="98.5">LCD_DATA11</text>
<text x="116.6" y="101">LCD_DATA10</text>
<text x="224.4" y="98.5">AIN4</text>
<text x="224.4" y="101">AIN6</text>
<text x="257.3" y="101">AIN5</text>
<text x="68.5" y="103.6">LCD_DATA8</text>
<text x="68.5" y="106.1">LCD_DATA6</text>
<text x="116.6" y="103.6">LCD_DATA9</text>
<text x="116.6" y="106.1">LCD_DATA7</text>
<text x="224.4" y="103.6">AIN2</text>
<text x="224.4" y="106.1">AIN0</text>
<text x="257.3" y="103.6">AIN3</text>
<text x="257.3" y="106.1">AIN1</text>
<text x="68.5" y="108.7">LCD_DATA4</text>
<text x="68.5" y="111.2">LCD_DATA2</text>
<text x="68.5" y="113.7">LCD_DATA0</text>
<text x="116.6" y="108.6">LCD_DATA5</text>
<text x="116.6" y="111.2">LCD_DATA3</text>
<text x="116.6" y="113.7">LCD_DATA1</text>
<text x="224.4" y="108.6">CLKOUT2</text>
<text x="257.3" y="108.6">GPIO0_7</text>
</g>
<g font-size="1.8" fill="#000080">
<text x="93.8" y="118.3">B2X23_THT</text>
<text x="240.9" y="118.3">B2X23_THT</text>
</g>
</svg>
